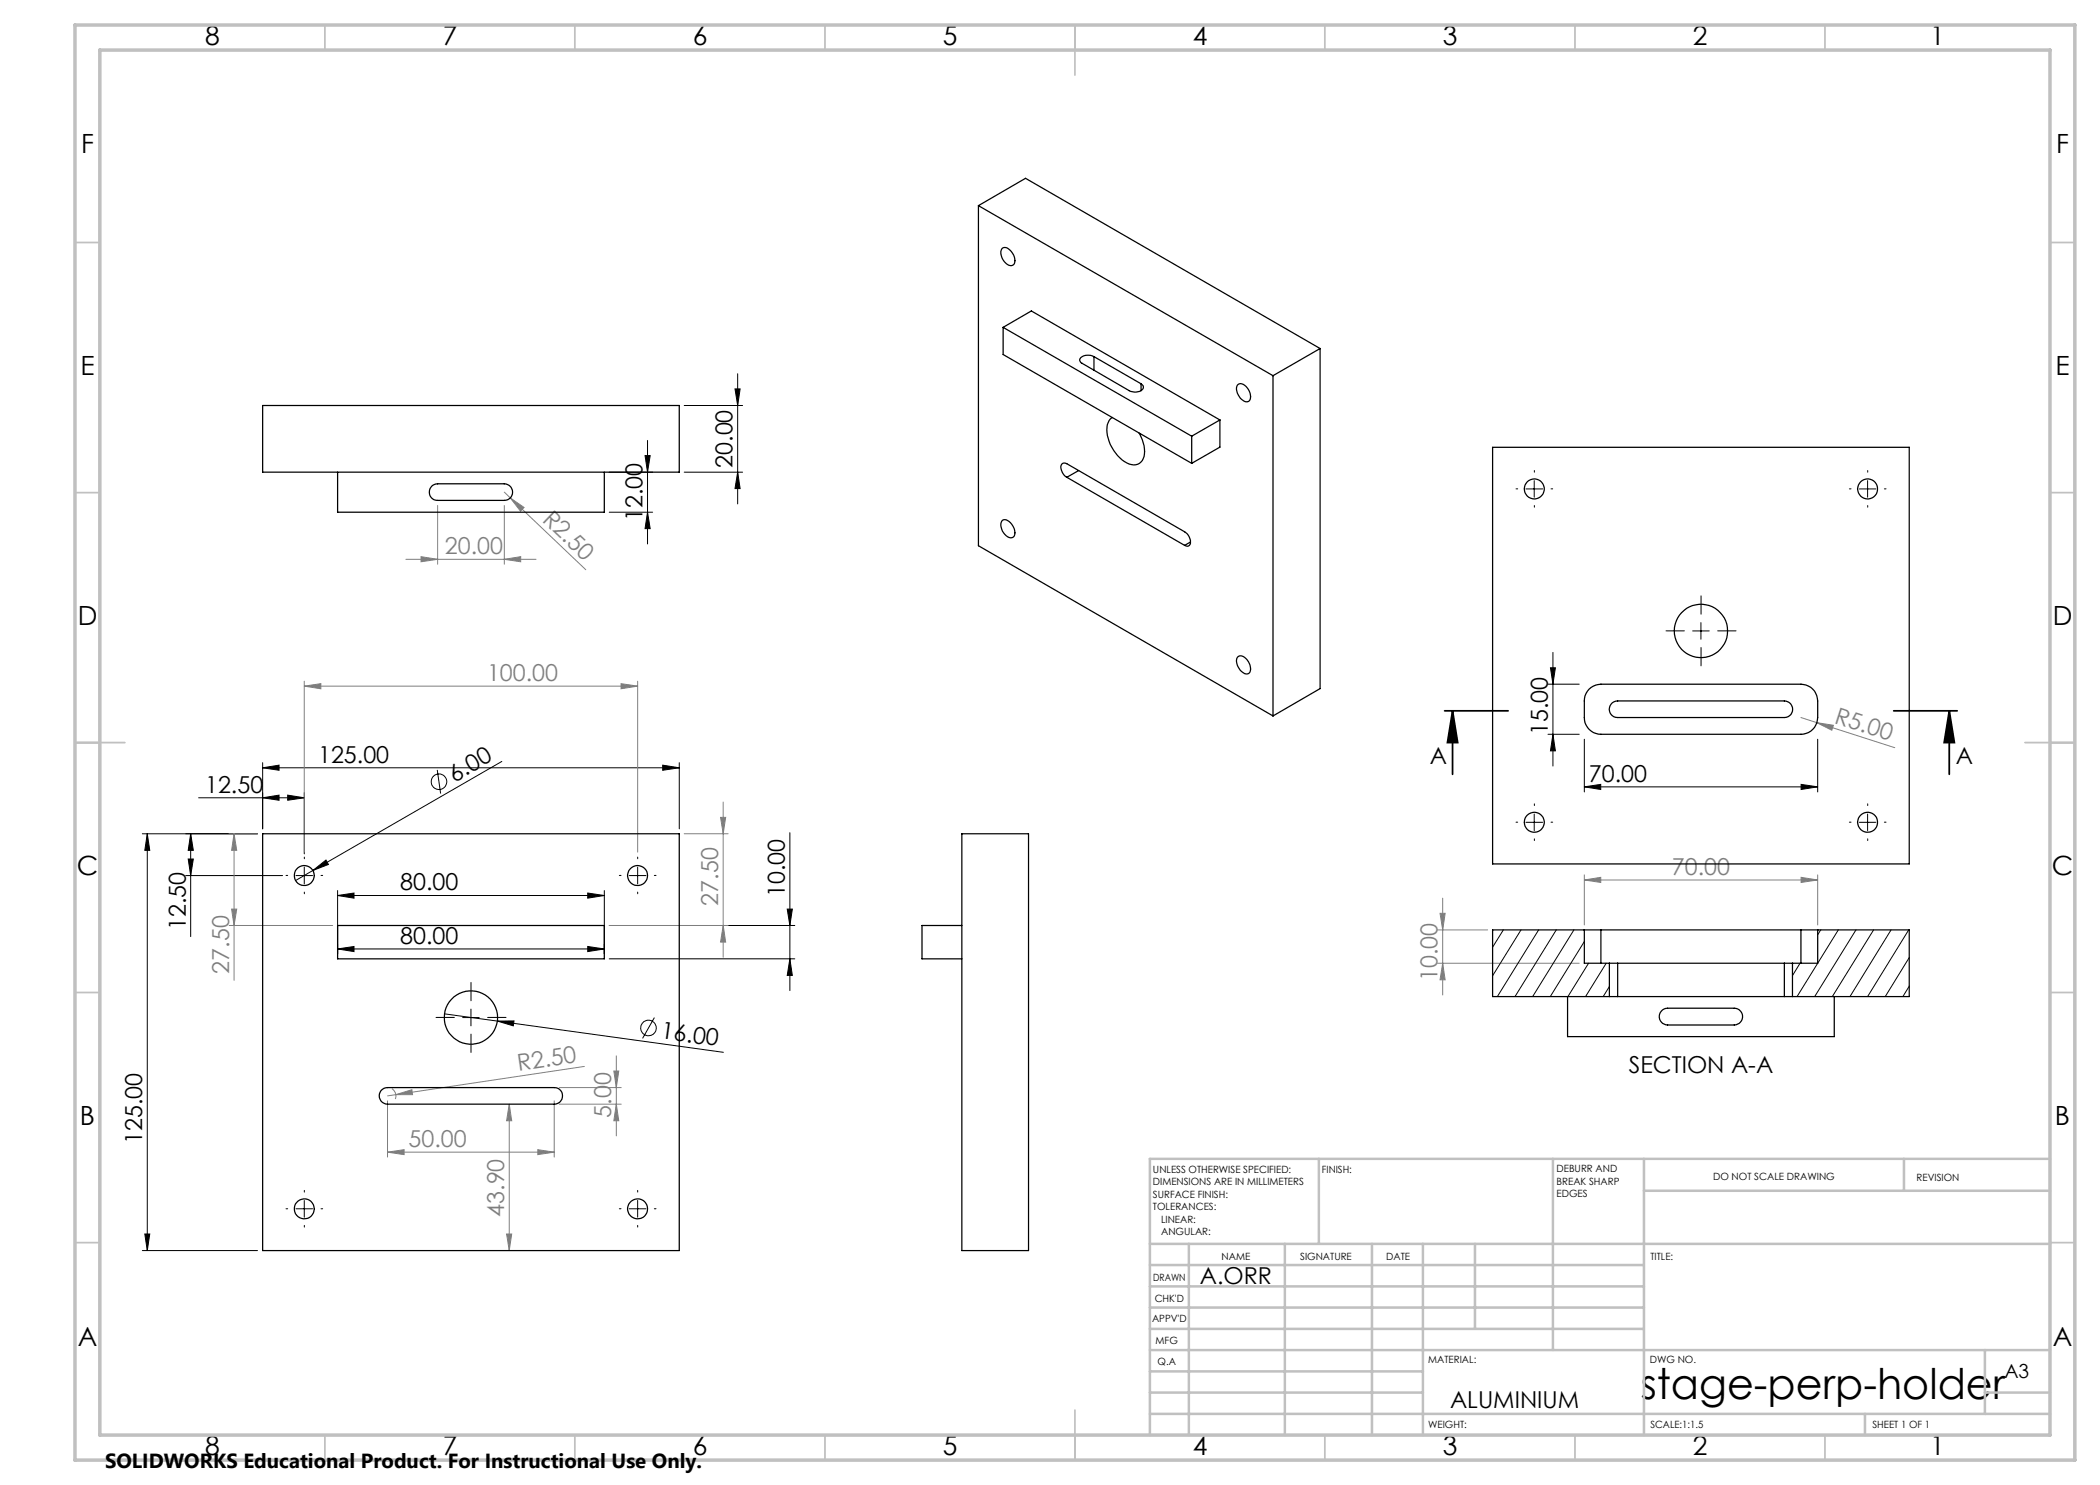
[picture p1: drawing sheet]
<svg xmlns="http://www.w3.org/2000/svg" width="420mm" height="297mm" viewBox="0 0 420 297" stroke-linecap="round" stroke-linejoin="round" font-family="sans-serif">
<g fill="none" stroke="#000" stroke-width=".2">
<path d="M147 77.8h1l-.5 3.3zM147.5 74.8v26M121.8 94.4h8.7M129 91.1h1l-.5 3.3zM129.5 88.1v20.7M136.8 81.1h11.7M136.8 94.4h11.7M147.5 94.4l.5 3.3h-1zM305.2 97.8h3.3M306.8 96.1v3.3M371.9 97.8h3.3M373.5 96.1v3.3"/>
<path d="M121.8 102.4h8.7M129.5 102.4l.5 3.3h-1zM309.6 136.8h6.2M310.1 133.6h1l-.5 3.2zM310.6 130.5v22.7M338.5 126.2h3.3M340.2 124.5v3.3M39.7 159.6h21.2M52.5 153.6l3.3-.6v1.1zM52.5 152.5v13.3M52.5 153.6h83.4M52.5 159.6l3.3-.6v1.1z"/>
<path d="M57.5 159l3.4 .6-3.4 .5zM60.9 158.5v12.3M87.5 154l.6 4.7M100.4 152.3l-37.8 21.8M132.5 153l3.4 .6-3.4 .5zM135.9 152.5v13.3M309.6 146.9h6.2M310.6 146.9l.5 3.3h-1zM316.9 157.4l3.2-.5v1zM316.9 147.8v10.6M316.9 157.4h46.6M360.2 156.9l3.3 .5-3.3 .5z"/>
<path d="M363.5 147.8v10.6M28.5 166.8h23M29.5 166.8l.5 3.3h-1zM29.5 166.8v83.3M37.1 175.1h19.4M37.6 171.8h1.1l-.6 3.3zM38.1 166.8l.6 3.3h-1.1zM38.1 166.8v20.5M59.2 175.1h3.3M60.9 173.4v3.4M62.6 174.1l2.6-2.1 .5 .9zM62.6 174.1l-3.5 2"/>
<path d="M67.5 179.1l3.3-.5v1zM67.5 178.1v12.7M67.5 179.1h53.4M117.5 178.6l3.4 .5-3.4 .5zM120.9 178.1v12.7M125.8 175.1h3.4M127.5 173.4v3.4M158 166.5v31.6M305.2 164.5h3.3M306.8 162.8v3.3M371.9 164.5h3.3M373.5 162.8v3.3"/>
<path d="M67.5 189.8l3.3-.5v1zM67.5 189.8h53.4M117.5 189.3l3.4 .5-3.4 .5zM121.8 191.8h37.2M121.8 185.1h37.2M157.4 181.8h1.1l-.5 3.3zM158 191.8l.5 3.3h-1.1zM88.9 202.8l10.6 1.4M92.5 203.5h3.3M94.2 201.8v3.4M99.5 204.2h3.3l-.1 1zM99.5 204.2l45.2 6.3"/>
<path d="M130.9 203.5l-2.4 4.2M28.5 250.1h23M29 246.8h1l-.5 3.3zM59.2 241.8h3.3M60.9 240.1v3.3M125.8 241.8h3.4M127.5 240.1v3.3"/>
<circle cx="87.8" cy="156.3" r="1.56"/>
<circle cx="129.7" cy="205.6" r="1.55"/>
</g>
<path d="M288.9 142.2h12.7M290.5 142.2l1 6.3h-2zM290.5 142.2v12.7M378.7 142.2h12.7M389.9 142.2l1 6.3h-2.1zM389.9 142.2v12.7" fill="none" stroke="#000" stroke-width=".35"/>
<g fill="none" stroke="#808080" stroke-width=".2">
<path d="M100.9 98.4l1.2 1.2M102.1 99.6l2.7 1.9-.7 .7zM102.1 99.6l15.1 14.3M81.2 111.9h26M84.2 111.3l3.3 .6-3.3 .5zM87.5 101.1v11.8M100.9 111.9l3.2-.6v1.1zM100.9 101.1v11.8M60.9 137.2l3.3-.5v1.1zM60.9 136.2v34.2M60.9 137.2h66.6M124.2 136.7l3.3 .5-3.3 .6z"/>
<path d="M127.5 136.2v34.2M360.2 143.5l18.8 6M363.4 144.5l3.3 .6-.3 .9zM45.8 166.8h5.7M46.8 166.8v29.3M46.8 166.8l.5 3.3h-1zM136.8 166.8h8.8M144.1 163.5h1l-.5 3.3zM144.6 160.4v31M288.5 179.6v19.4M316.9 176l3.2-.5v1zM316.9 175v10"/>
<path d="M316.9 176h46.6M360.2 175.5l3.3 .5-3.3 .5zM363.5 175v10M45.8 185.1h20.7M46.3 181.8h1l-.5 3.3zM121.8 185.1h23.8M144.6 185.1l.5 3.3h-1zM287.5 186h10M287.5 192.6h28.3M288 182.7h1l-.5 3.3zM288.5 192.6l.5 3.4h-1zM78.4 217.7a1.73 1.73 0 0 1 .7 2.1"/>
<path d="M79.2 218.9l3.2-1 .1 1zM111.9 217.5h12.3M116.9 213.3l-39.4 5.9M122.8 214.2h1l-.5 3.3zM123.3 211.2v16M77.5 230.4l3.3-.5v1zM77.5 220.2v11.2M77.5 230.4h33.3M101.8 220.8l.5 3.4h-1zM101.8 220.8v29.3M107.6 229.9l3.2 .5-3.2 .5zM110.8 220.2v11.2"/>
<path d="M111.9 220.8h12.3M123.3 220.8l.5 3.4h-1zM101.3 246.8h1l-.5 3.3z"/>
</g>
<g fill="none" stroke="#000" stroke-width=".2" stroke-dasharray="15.2 1.3 1.3 1.3">
<path d="M303.5 97.8h-.3M306.9 94.4v-.3M310.2 97.8h.3M370.2 97.8h-.3M373.5 94.4v-.3M376.9 97.8h.3M306.9 101.1v.3M373.5 101.1v.3M336.9 126.2h-3.7M340.2 122.8v-3.6M340.2 129.5v3.7M343.5 126.2h3.7"/>
<path d="M57.5 175.1h-.3M60.9 171.8v-.4M60.9 178.4v.4M64.2 175.1h.3M124.2 175.1h-.3M127.5 171.8v-.4M127.5 178.4v.4M130.9 175.1h.3M303.5 164.4h-.3M306.9 161.1v-.3M306.9 167.8v.3M310.2 164.4h.3"/>
<path d="M370.2 164.4h-.3M373.5 161.1v-.3M373.5 167.8v.3M376.9 164.4h.3M90.9 203.5h-3.7M94.2 200.2v-3.7M94.2 206.8v3.7M97.5 203.5h3.7M60.9 238.4v-.3M127.5 238.4v-.3M57.5 241.8h-.3M60.9 245.1v.3"/>
<path d="M64.2 241.8h.3M124.2 241.8h-.3M127.5 245.1v.3M130.9 241.8h.3"/>
</g>
<g fill="none" stroke="#c0c0c0" stroke-width=".35">
<path d="M65 5v5M115 5v5M165 5v5M215 5v10M265 5v5M315 5v5M365 5v5M15 48.5h5M410 48.5h5M15 98.5h5M410 98.5h5M15 148.5h10"/>
<path d="M405 148.5h10M15 198.5h5M410 198.5h5M15 248.5h5M410 248.5h5M65 287v5M115 287v5M165 287v5M215 282v10M265 287v5M315 287v5M365 287v5"/>
</g>
<g fill="none" stroke="#c0c0c0" stroke-width=".5">
<path d="M263.8 231.8v17M310.6 231.8v38.2M328.8 231.8v55.2M328.8 238.2h81.2M380.8 231.8v6.4M410 231.8h-180v55.2M230 248.8h180M230 257.3h98.8M230 253h98.8M237.8 248.8v38.2M257 248.8v38.2M274.4 248.8v38.2"/>
<path d="M284.6 248.8v38.2M295 248.8v17M230 265.8h98.8M230 261.5h98.8M230 278.5h54.6M230 274.3h54.6M230 270h180M397 278.5h13M397 270v12.8M230 282.8h180M373 282.8v4.2"/>
</g>
<path d="M15 5h400v287h-400zM20 10h390v277h-390z" fill="none" stroke="#c0c0c0" stroke-width=".7"/>
<g fill="#000">
<path d="M62.6 174.1l2.6-2.1 .5 .9zM99.5 204.2h3.3l-.1 1z"/>
<path d="M52.5 153.6l3.3-.6v1.1zM132.5 153l3.4 .6-3.4 .5z"/>
<path d="M57.5 159l3.4 .6-3.4 .5zM52.5 159.6l3.3-.6v1.1z"/>
<path d="M316.9 157.4l3.2-.5v1zM360.2 156.9l3.3 .5-3.3 .5z"/>
<path d="M389.9 142.2l1 6.3h-2.1zM290.5 142.2l1 6.3h-2z"/>
<path d="M29.5 166.8l.5 3.3h-1zM29 246.8h1l-.5 3.3zM147 77.8h1l-.5 3.3zM147.5 94.4l.5 3.3h-1zM129 91.1h1l-.5 3.3zM129.5 102.4l.5 3.3h-1zM310.1 133.6h1l-.5 3.2zM310.6 146.9l.5 3.3h-1z"/>
<path d="M37.6 171.8h1.1l-.6 3.3zM38.1 166.8l.6 3.3h-1.1zM158 191.8l.5 3.3h-1.1zM157.4 181.8h1.1l-.5 3.3z"/>
<path d="M67.5 179.1l3.3-.5v1zM117.5 178.6l3.4 .5-3.4 .5z"/>
<path d="M67.5 189.8l3.3-.5v1zM117.5 189.3l3.4 .5-3.4 .5z"/>
</g>
<g fill="#808080">
<path d="M79.2 218.9l3.2-1 .1 1z"/>
<path d="M102.1 99.6l2.7 1.9-.7 .7z"/>
<path d="M363.4 144.5l3.3 .6-.3 .9z"/>
<path d="M60.9 137.2l3.3-.5v1.1zM124.2 136.7l3.3 .5-3.3 .6z"/>
<path d="M84.2 111.3l3.3 .6-3.3 .5zM100.9 111.9l3.2-.6v1.1z"/>
<path d="M107.6 229.9l3.2 .5-3.2 .5zM77.5 230.4l3.3-.5v1z"/>
<path d="M144.6 185.1l.5 3.3h-1zM144.1 163.5h1l-.5 3.3zM46.3 181.8h1l-.5 3.3zM46.8 166.8l.5 3.3h-1zM288 182.7h1l-.5 3.3zM288.5 192.6l.5 3.4h-1z"/>
<path d="M123.3 220.8l.5 3.4h-1zM122.8 214.2h1l-.5 3.3z"/>
<path d="M101.8 220.8l.5 3.4h-1zM101.3 246.8h1l-.5 3.3z"/>
<path d="M316.9 176l3.2-.5v1zM360.2 175.5l3.3 .5-3.3 .5z"/>
</g>
<g fill="none" stroke="#000" stroke-width=".25">
<path d="M195.7 41.1l58.9 34M195.7 41.1v68l58.9 34.1M195.7 41.1l9.4-5.4 58.9 34M200.5 49.6a1.6 1.6 0 0 1 2 1.1 1.7 1.7 0 0 1 0 2.4 2.28 2.28 0 0 1-2.3-2.4v-.6zM200.6 65.5l5.7-3.3 37.7 21.8M200.6 65.5l37.7 21.7M200.6 65.5v5.4l37.7 21.8M218.8 71.3a2.1 2.1 0 0 0-2.9 .6l.3 .6 9.6 5.6a2.14 2.14 0 0 0 2.9-.5 .74 .74 0 0 0-.5-.8M218.8 71.3l9.4 5.5M218.8 71.3v2.7M228.2 76.8v1.3M247.5 77a1.26 1.26 0 0 1 1.9 .6 2.31 2.31 0 0 1 .5 2.5l-.2 .2a2.06 2.06 0 0 1-2.2-1.7l-.2-.7z"/>
<path d="M254.6 75.1v68.1M264 69.7v68l-9.4 5.5M264 69.7l-9.4 5.4M52.5 81.1h83.4v13.3h-83.4zM67.5 94.4v8h53.4v-8M86.5 97.1l1-.3h13.4a1.66 1.66 0 0 1 1.6 1.6 1.66 1.66 0 0 1-1.6 1.7h-13.4a1.66 1.66 0 0 1-1.6-1.1 1.66 1.66 0 0 1 .6-1.9zM213.4 95.5a2.31 2.31 0 0 1-1.1-2.6 .7 .7 0 0 1 1.1-.2l23.5 13.7a2.11 2.11 0 0 1 .9 2.7 .74 .74 0 0 1-.9 0M213.4 95.5l23.5 13.6M215.7 94.1l-2.3 1.4M222.5 83.5a3.2 3.2 0 0 0-1 3.6 8.2 8.2 0 0 0 4.3 5.7 2.23 2.23 0 0 0 3.1-2.5l-.1-1.2-.3-1.2-.7-1.3M238.3 87.2v5.5M244 84v5.4l-5.7 3.3"/>
<path d="M244 84l-5.7 3.2M298.5 89.5h83.3v83.3h-83.3zM200.5 104.1a1.69 1.69 0 0 1 2 1 1.7 1.7 0 0 1 0 2.4 2.28 2.28 0 0 1-2.3-2.4v-.6zM238.1 108.4l-1.2 .7M247.5 131.5a1.26 1.26 0 0 1 1.9 .5 2.31 2.31 0 0 1 .5 2.6l-.2 .1a2.06 2.06 0 0 1-2.2-1.6l-.2-.8zM317.8 137.8a3.6 3.6 0 0 1 2.4-1h40a3.4 3.4 0 0 1 3.3 3.4v3.3a3.4 3.4 0 0 1-3.3 3.4h-40a3.3 3.3 0 0 1-3.3-3.4v-3.3a3.2 3.2 0 0 1 .9-2.4zM322.5 140.5l1-.3h33.4a1.66 1.66 0 0 1 1.6 1.6 1.66 1.66 0 0 1-1.6 1.7h-33.4a1.66 1.66 0 0 1-1.6-1.1 1.66 1.66 0 0 1 .6-1.9zM52.5 166.8h83.4v83.3h-83.4zM192.4 166.8h13.3v83.3h-13.3zM67.5 185.1h53.4v6.7h-53.4zM192.4 185.1h-8v6.7h8M313.5 199.3v8h53.4v-8"/>
<path d="M316.9 186h3.3M316.9 186h-18.4v13.3h23.4M316.9 186v6.6h5M320.2 186h40M320.2 186v6.6M321.9 192.6h1.6M321.9 199.3h1.6M321.9 192.6v6.7M323.5 192.6v6.7M323.5 192.6h33.4M323.5 199.3h33.4M356.9 192.6h1.6"/>
<path d="M356.9 199.3h1.6M356.9 192.6v6.7M358.5 192.6v6.7M360.2 186h3.3M360.2 186v6.6M363.5 186h18.3v13.3h-23.3M363.5 186v6.6h-5M76.2 218.1a1.63 1.63 0 0 1 1.3-.6h33.3a1.66 1.66 0 0 1 1.7 1.7 1.66 1.66 0 0 1-1.7 1.6h-33.3a1.69 1.69 0 0 1-1.3-2.7zM332.5 202l1-.4h13.4a1.68 1.68 0 0 1 1.6 1.7 1.68 1.68 0 0 1-1.6 1.7h-13.4a1.68 1.68 0 0 1-1.6-1.2 1.68 1.68 0 0 1 .6-1.8z"/>
<circle cx="306.9" cy="97.8" r="2"/>
<circle cx="373.5" cy="97.8" r="2.01"/>
<circle cx="340.2" cy="126.2" r="5.3"/>
<circle cx="60.9" cy="175.1" r="2.01"/>
<circle cx="127.5" cy="175.1" r="2"/>
<circle cx="306.9" cy="164.5" r="2"/>
<circle cx="373.5" cy="164.5" r="2.01"/>
<circle cx="94.2" cy="203.5" r="5.3"/>
<circle cx="60.9" cy="241.8" r="2"/>
<circle cx="127.5" cy="241.8" r="1.99"/>
</g>
<g fill="none" stroke="#000" stroke-width=".2">
<path d="M300.7 186l-2.2 3.4M304.2 186l-5.7 9.2M307.7 186l-8.2 13.3M311.3 186l-8.3 13.3M314.8 186l-8.3 13.3M316.9 188.3l-6.8 11M317.7 192.6l-4.1 6.7M321.2 192.6l-4.1 6.7M321.9 197.3l-1.3 2M360 192.6l-1.5 2.5M364.1 186l-.6 1M367.7 186l-8.3 13.3"/>
<path d="M371.2 186l-8.3 13.3M374.7 186l-8.2 13.3M378.2 186l-8.2 13.3M381.7 186l-8.2 13.3M381.8 191.5l-4.8 7.8M381.8 197.2l-1.2 2.1"/>
</g>
<text font-size="8.5" x="328.2" y="279.7">stage-perp-holder</text>
<g font-size="5.3">
<text x="41" y="8.9">8</text>
<text x="88.5" y="8.9">7</text>
<text x="138.5" y="8.9">6</text>
<text x="188.5" y="8.9">5</text>
<text x="238.5" y="8.9">4</text>
<text x="288.5" y="8.9">3</text>
<text x="338.5" y="8.9">2</text>
<text x="386" y="8.9">1</text>
<text x="16.2" y="30.7">F</text>
<text x="411.2" y="30.7">F</text>
<text x="16.1" y="74.9">E</text>
<text x="411.1" y="74.9">E</text>
<text x="15.5" y="124.9">D</text>
<text x="410.5" y="124.9">D</text>
<text x="15.4" y="174.9">C</text>
<text x="410.4" y="174.9">C</text>
<text x="16" y="224.9">B</text>
<text x="411" y="224.9">B</text>
<text x="15.5" y="269.2">A</text>
<text x="410.5" y="269.2">A</text>
<text x="41" y="290.9">8</text>
<text x="88.5" y="290.9">7</text>
<text x="138.5" y="290.9">6</text>
<text x="188.5" y="290.9">5</text>
<text x="238.5" y="290.9">4</text>
<text x="288.5" y="290.9">3</text>
<text x="338.5" y="290.9">2</text>
<text x="386" y="290.9">1</text>
</g>
<g font-size="4.7">
<text x="146.5" y="93.6" transform="rotate(-90 146.5 93.6)">20.00</text>
<text x="128.5" y="104.2" transform="rotate(-90 128.5 104.2)">12.00</text>
<text x="309.6" y="147" transform="rotate(-90 309.6 147)">15.00</text>
<text x="63.6" y="152.5">125.00</text>
<text x="286" y="152.8">A</text>
<text x="391.2" y="152.8">A</text>
<text x="41" y="158.5">12.50</text>
<text x="90.9" y="156.5" transform="rotate(-30 90.9 156.5)">6.00</text>
<text x="317.8" y="156.3">70.00</text>
<text x="80" y="178.1">80.00</text>
<text x="157" y="179.4" transform="rotate(-90 157 179.4)">10.00</text>
<text x="37.2" y="186" transform="rotate(-90 37.2 186)">12.50</text>
<text x="80" y="188.8">80.00</text>
<text x="132" y="207.6" transform="rotate(8 132 207.6)">16.00</text>
<text x="325.7" y="214.7">SECTION A-A</text>
<text x="28.5" y="228.8" transform="rotate(-90 28.5 228.8)">125.00</text>
<text x="239.9" y="256.7">A.ORR</text>
<text x="290" y="281.6">ALUMINIUM</text>
</g>
<g font-size="4.7" fill="#808080">
<text x="108.3" y="104.1" transform="rotate(44 108.3 104.1)">R2.50</text>
<text x="89" y="110.8">20.00</text>
<text x="97.4" y="136.2">100.00</text>
<text x="366.7" y="144.6" transform="rotate(18 366.7 144.6)">R5.00</text>
<text x="334.4" y="174.9">70.00</text>
<text x="143.6" y="181.1" transform="rotate(-90 143.6 181.1)">27.50</text>
<text x="45.8" y="194.7" transform="rotate(-90 45.8 194.7)">27.50</text>
<text x="287.5" y="196.2" transform="rotate(-90 287.5 196.2)">10.00</text>
<text x="103.7" y="214.2" transform="rotate(-9 103.7 214.2)">R2.50</text>
<text x="122.3" y="223.5" transform="rotate(-90 122.3 223.5)">5.00</text>
<text x="81.7" y="229.4">50.00</text>
<text x="100.8" y="243.4" transform="rotate(-90 100.8 243.4)">43.90</text>
</g>
<text font-size="4.1" x="21" y="293.7">SOLIDWORKS Educational Product. For Instructional Use Only.</text>
<text font-size="3.9" x="400.9" y="275.5">A3</text>
<g font-size="2">
<text x="230.6" y="234.6">UNLESS OTHERWISE SPECIFIED:</text>
<text x="230.6" y="237.1">DIMENSIONS ARE IN MILLIMETERS</text>
<text x="230.6" y="239.6">SURFACE FINISH:</text>
<text x="264.4" y="234.6">FINISH:</text>
<text x="311.3" y="234.5">DEBURR AND</text>
<text x="311.3" y="237">BREAK SHARP</text>
<text x="311.3" y="239.5">EDGES</text>
<text x="342.6" y="236">DO NOT SCALE DRAWING</text>
<text x="383.3" y="236.2">REVISION</text>
<text x="230.6" y="242.1">TOLERANCES:</text>
<text x="232.2" y="244.6">LINEAR:</text>
<text x="232.2" y="247.1">ANGULAR:</text>
<text x="244.3" y="251.9">NAME</text>
<text x="260" y="251.9">SIGNATURE</text>
<text x="277.2" y="251.9">DATE</text>
<text x="330.1" y="251.9">TITLE:</text>
<text x="230.6" y="256.1">DRAWN</text>
<text x="230.9" y="260.3">CHK'D</text>
<text x="230.4" y="264.4">APPV'D</text>
<text x="231.1" y="268.8">MFG</text>
<text x="231.5" y="273">Q.A</text>
<text x="285.6" y="272.5">MATERIAL:</text>
<text x="330" y="272.5">DWG NO.</text>
<text x="285.6" y="285.5">WEIGHT:</text>
<text x="330.1" y="285.6">SCALE:1:1.5</text>
<text x="374.5" y="285.6">SHEET 1 OF 1</text>
</g>
</svg>
